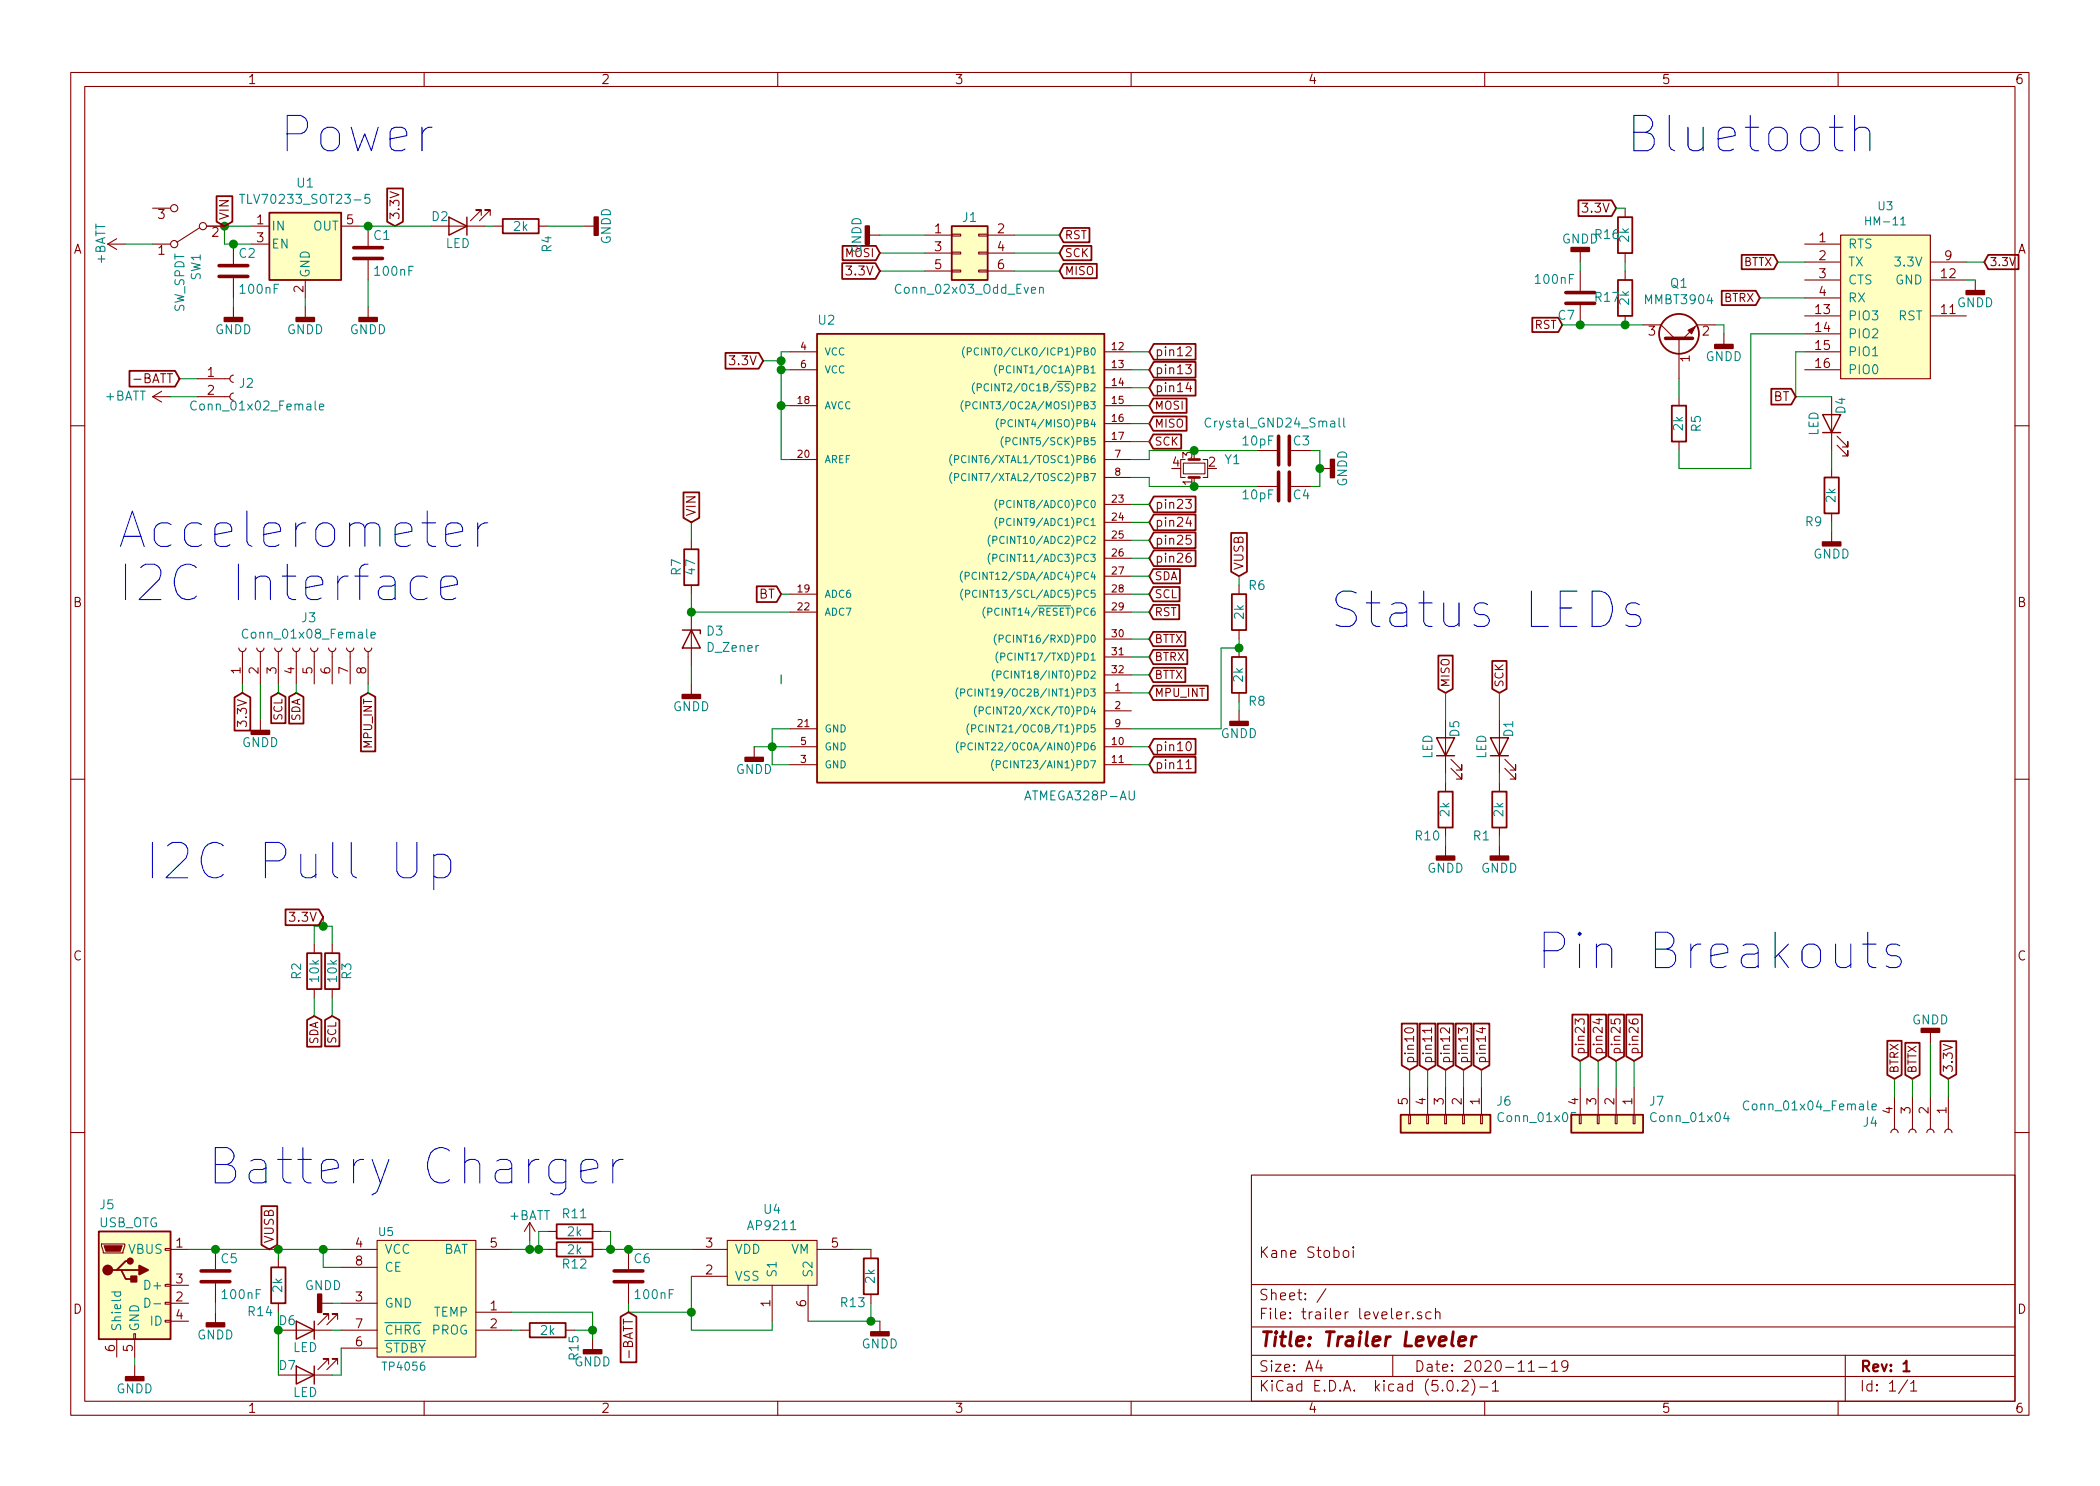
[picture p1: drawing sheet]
<svg xmlns="http://www.w3.org/2000/svg" width="297mm" height="210mm" viewBox="0 0 297 210" stroke-linecap="round" stroke-linejoin="round" font-family="sans-serif">
<g fill="none" stroke="#840000" stroke-width=".15">
<path d="M10 10.3h277v189.9h-277zM12 12.2h273v186.1h-273zM60 10.3v1.9M110 10.3v1.9M160 10.3v1.9M210 10.3v1.9M260 10.3v1.9M15.2 34.5h2.6M15.2 34.5l1.3 .8M16.5 33.8l-1.3 .7M21.6 34.5h2.5M21.6 29.5h2.5"/>
<path d="M28.2 32.3l-3.2 2M29.2 32h2.5M33 34.5v2.8M33 39.4v2.8M35.6 34.5h2.5M35.6 32h2.5M43.2 39.6v2.6M48.3 32h2.5M52.1 32v2.8M52.1 36.8v2.8M61 32h7.6M68.1 30.5v-.8h-.8h.8l-1.6 1.5"/>
<path d="M69.3 30.5v-.8h-.7h.7l-1.5 1.5M69.8 32h1.3M76.2 32h1.3M82.5 32h1.6M122.9 33.3h1.6M130.8 33.3h3.8M130.8 35.8h3.8M130.8 38.3h3.8M134.6 38.2h1.3v.3h-1.3zM134.6 35.7h1.3v.2h-1.3zM134.6 33.1h1.3v.3h-1.3zM138.4 38.2h1.3v.3h-1.3z"/>
<path d="M138.4 35.7h1.3v.2h-1.3zM138.4 33.1h1.3v.3h-1.3zM139.7 33.3h3.8M139.7 35.8h3.8M139.7 38.3h3.8M223.5 35.6v1.5M223.5 38.3v2.8M229.9 29.5v1.2M229.9 35.8v1.3M229.9 38.3v1.3M255.3 34.5h5M255.3 39.6h5"/>
<path d="M255.3 37.1h5M260.3 33.3h12.7v20.3h-12.7zM273 39.6h5.1M273 37.1h5.1M279.4 39.6v1.5M21.6 56.1l1.3 .8M21.6 56.1h2.5M22.9 55.4l-1.3 .7M27.9 56.1h4.6M27.9 53.6h4.6M33 55.6a.51 .51 0 0 0-.5 .5 .51 .51 0 0 0 .5 .5M33 53.1a.51 .51 0 0 0-.5 .5 .51 .51 0 0 0 .5 .5"/>
<path d="M33 43.4v1.6M43.2 43.4v1.6M52.1 43.4v1.6M111.8 49.8h3.8M111.8 52.3h3.8M111.8 57.4h3.8M156.2 49.8h3.8M156.2 52.3h3.8M156.2 54.9h3.8M156.2 57.4h3.8M156.2 59.9h3.8M167.7 51.6h.8l-.4 .5 .3 .1 .1 .4-.3 .3h-.3l-.2-.1"/>
<path d="M167.8 49.2l.1-.1h.3l.2 .1 .1 .2-.1 .2-.7 .7h.8M168.1 54.1l-.3 .9h.8M168.4 54.6v.8M223.5 43.2v2.8M229.9 44.7v1.3M232.4 46h2.5l2 1.9M237.5 47.9v5.7M237.5 56.1v1.3M242.6 46h-2.6l-1.9 1.9M243.8 47.2v1.6M255.3 49.8h5M255.3 52.3h5"/>
<path d="M255.3 44.7h5M255.3 47.2h5M255.3 42.2h5M259.1 56.1v7.6M273 44.7h5.1M10 60.2h2M97.8 76.4v1.3M111.8 65h3.8M156.2 65h3.8M156.2 67.6h3.8M156.2 71.4h3.8M156.2 73.9h3.8"/>
<path d="M156.2 76.4h3.8M156.2 79h3.8M156.2 62.5h3.8M167.4 65.5h3v1.6h-3zM167.6 65h-.6v2.6h.6M167.7 70.7h.8l-.4 .4 .3 .2 .1 .4-.3 .2h-.3l-.2-.1M168.1 73.1l-.3 .9h.8M168.4 78.3a.52 .52 0 0 0-.6 .5v.5l.1 .2h.3l.3-.2v-.3l-.3-.2h-.2l-.2 .2M168.4 73.6v.9M168.4 75.7h-.6v.6l.1-.1h.3l.3 .3v.3l-.3 .2h-.3l-.1-.1M170.2 65h.6v2.6h-.6M177.8 68.8h2.8"/>
<path d="M177.8 63.7h2.8M182.6 63.7h2.8M186.7 66.3h1.5M237.5 62.5v1.2M259.1 66.3v1.3M259.1 72.6v1.3M259.1 75.2v1.5M259.8 63l1.6 1.5v-.8v.8h-.8M259.8 61.7l1.6 1.5v-.7v.7h-.8M285 60.2h2M33.8 91.7a.51 .51 0 0 0 .5 .5 .51 .51 0 0 0 .5-.5M34.3 92.2v4.6"/>
<path d="M36.3 91.7a.51 .51 0 0 0 .5 .5 .51 .51 0 0 0 .5-.5M36.8 92.2v4.6M38.9 91.7a.51 .51 0 0 0 .5 .5 .51 .51 0 0 0 .5-.5M39.4 92.2v4.6M41.4 91.7a.51 .51 0 0 0 .5 .5 .51 .51 0 0 0 .5-.5M41.9 92.2v4.6M43.9 91.7a.51 .51 0 0 0 .5 .5 .51 .51 0 0 0 .6-.5M44.4 92.2v4.6M46.5 91.7a.51 .51 0 0 0 .5 .5 .51 .51 0 0 0 .5-.5M47 92.2v4.6M49 91.7a.51 .51 0 0 0 .5 .5 .51 .51 0 0 0 .5-.5M49.5 92.2v4.6"/>
<path d="M51.6 91.7a.51 .51 0 0 0 .5 .5 .51 .51 0 0 0 .5-.5M52.1 92.2v4.6M97.8 82.8v1.3M97.8 86.6v7.6M97.8 96.8v1.5M111.8 86.6h3.8M111.8 84.1h3.8M156.2 98h3.8M156.2 90.4h3.8M156.2 93h3.8M156.2 86.6h3.8M156.2 95.5h3.8"/>
<path d="M156.2 81.5h3.8M156.2 84.1h3.8M175.3 82.8v1.3M175.3 89.1v1.3M175.3 91.7v1.3M175.3 98v1.3M10 110.3h2M36.8 101.8v1.6M106.7 105.7v1.5M111.8 108.2h3.8M111.8 105.7h3.8M111.8 103.1h3.8"/>
<path d="M156.2 100.6h3.8M156.2 108.2h3.8M156.2 105.7h3.8M156.2 103.1h3.8M167.8 107.8l.3-.3v1.3M167.8 108.8h.7M167.9 105.1v-.1a.28 .28 0 0 1 .3 0 .28 .28 0 0 1 .2 .2 .64 .64 0 0 1-.3 1l-.3-.2v-.3zM175.3 100.6v1.5M204.5 101.8v7.7M204.5 110.7v1.3M204.5 117.1v1.3M204.5 119.6v1.6"/>
<path d="M205.2 108.7l1.6 1.5v-.7v.7h-.8M205.2 107.4l1.6 1.6v-.8v.8h-.8M212.1 101.8v7.7M212.1 110.7v1.3M212.1 117.1v1.3M212.1 119.6v1.6M212.9 108.7l1.5 1.5v-.7v.7h-.8M212.9 107.4l1.5 1.6v-.8v.8h-.8M285 110.3h2M44.4 133.6v1.3M44.4 139.9v1.3M47 133.6v1.3"/>
<path d="M47 139.9v1.3M198.8 145.5l.4-.1 .5 .1 .2 .1v.2a.72 .72 0 0 1-1.2-.1zM199.3 157.7h.2v1.3h-.2zM199.4 153.9v3.8M201.8 157.7h.3v1.3h-.3zM201.9 153.9v3.8M202.5 145.8h-1.3l.4 .3M202.5 145.4v.7M204.3 157.7h.3v1.3h-.3zM204.5 153.9v3.8M205 145.4v.8l-.7-.7-.2-.1-.2 .1-.1 .2v.3l.1 .1M206.3 146.2v-.8l.5 .4 .1-.3h.5l.2 .2v.3l-.2 .2"/>
<path d="M206.9 157.7h.2v1.3h-.2zM207 153.9v3.8M209.3 145.5h.8M209.4 157.7h.3v1.3h-.3zM209.5 153.9v3.8M209.7 145.4v.7l-.9-.3M222.8 144.9v-.7l.5 .4 .1-.4h.6l.1 .2v.3l-.1 .2M223.4 157.7h.2v1.3h-.2zM223.5 153.9v3.8M225.8 144.3h.8M225.9 157.7h.3v1.3h-.3zM226.1 153.9v3.8"/>
<path d="M226.2 144.1v.8l-.9-.3M227.9 144.2v.6l.6 .1-.1-.2v-.4l.2-.1h.4l.2 .2v.3l-.2 .2M228.5 157.7h.2v1.3h-.2zM228.6 153.9v3.8M230.4 144.3a.52 .52 0 0 0 .6 .6l.6-.1 .1-.2-.1-.3-.1-.1-.5 .1-.1 .3 .3 .3M231 157.7h.3v1.3h-.3zM231.1 153.9v3.8M268 155.2v4.6M270.5 155.2v4.6M273 146v1.6M273 155.2v4.6M275.6 155.2v4.6"/>
<path d="M10 160.2h2M14.4 176h3.3v.3l-.3 1h-2.8zM23.4 176.7h.7v.2h-.7zM24.1 176.8h2.6M30.5 176.8v2.8M39.4 178v1.3M48.3 176.8h5M48.3 179.3h5M53.3 175.5h14v16.5h-14zM67.3 176.8h5.1M74.9 173l-.7 1.2M74.9 173v2.5"/>
<path d="M74.9 173l.8 1.2M77.5 176.8h1.2M77.5 174.2h1.2M83.8 176.8h1.3M83.8 174.2h1.3M88.9 176.8v2.8M97.8 176.8h5.1M102.9 175.5h12.7v6.4h-12.7zM115.6 176.8h5M123.2 176.8v1.2M177 166.3h108v32h-108zM190.1 177a.42 .42 0 0 1 .7 .2v.4a.41 .41 0 0 1-.4 .3 .41 .41 0 0 1-.4-.3v-.4z"/>
<path d="M191.4 176.4l-.1 .1 .1 .1 .1-.1-.1-.1v.2M191.4 176.9v1M267.5 160.3a.51 .51 0 0 1 .5-.5 .51 .51 0 0 1 .5 .5M270 160.3a.51 .51 0 0 1 .5-.5 .51 .51 0 0 1 .5 .5M272.5 160.3a.51 .51 0 0 1 .5-.5 .51 .51 0 0 1 .6 .5M275.1 160.3a.51 .51 0 0 1 .5-.5 .51 .51 0 0 1 .5 .5M285 160.2h2M16.5 189.5v2.5M18.9 188.7h.3v.8h-.3zM19 189.5v2.5M19 193.3v1.5M23.4 186.8h.7v.3h-.7z"/>
<path d="M23.4 184.3h.7v.2h-.7zM23.4 181.7h.7v.3h-.7zM24.1 184.4h2.6M24.1 181.9h2.6M24.1 186.9h2.6M30.5 181.6v2.8M30.5 185.7v1.5M39.4 188.2h7.6M39.4 194.6h7.6M39.4 184.4v1.3M45.5 184.4h1.5M46.5 193v-.7h-.8h.8l-1.5 1.5"/>
<path d="M46.5 186.7v-.8h-.8h.8l-1.5 1.5M47.8 193v-.7h-.8h.8l-1.6 1.5M47.8 186.7v-.8h-.8h.8l-1.6 1.5M48.3 184.4h5M48.3 188.2h5M48.3 190.7h5M60 198.3v1.9M67.3 185.7h5.1M67.3 188.2h5.1M73.7 188.2h1.2M80 188.2h1.3M83.8 189.5v1.5"/>
<path d="M88.9 181.6v2.8M97.8 180.6h5.1M109.2 181.9v5M110 198.3v1.9M114.3 181.9v5M123.2 183.1v1.3M124.5 186.9v1.6M160 198.3v1.9M177 194.8h108M177 191.8h108M177 187.8h108M177 181.8h108"/>
<path d="M186.5 192.5l-.4 1h1M186.8 193v1M187.6 182.3l-1.3 2M197 191.8v3M198.9 185.6v1M199.3 185.6l-.2 .1-.2 .2M199.8 186.5h.1l-.1 .1v-.1v.1M201 185.7l-.3-.1-.2 .3a.48 .48 0 0 0 .5 .3l.1 .1-.1 .2-.1 .1-.4-.1M202.4 185.7a.48 .48 0 0 0-.7 .2v.4a.48 .48 0 0 0 .7 .2M203 185.7a.38 .38 0 0 1 .7 .1v.8M203 185.1v1.5M204.8 195.5a.35 .35 0 0 1 .4-.2 .35 .35 0 0 1 .3 .3 .78 .78 0 0 1-.4 1.2 .87 .87 0 0 1-.3-1.3z"/>
<path d="M206.2 196.7v.1l-.1-.1h.1v.1M206.8 195.5l.2-.2h.4a.41 .41 0 0 1 .2 .7l-.8 .8h.9M208.2 195.1a1.71 1.71 0 0 1 0 2.3M209.3 196.3h1.2M210 198.3v1.9M211.1 195.8l.3-.3 .1-.2v1.5M211.1 196.8h.9M216.2 194h.8M217.7 193.5h1.1M219.5 193l.4-.5v1.5M219.5 194h.8M221.8 193.2l-.3 .3h-.3l-.2-.2-.1-.5 .3-.3a.47 .47 0 0 1 .6 .3 1.01 1.01 0 0 1-.5 1.2h-.2"/>
<path d="M260 198.3v1.9M261 191.8v6.5M269.8 195.2l-1.2 2M270.3 195.8l.3-.3 .1-.2v1.5M270.3 196.8h.8"/>
<circle cx="24.6" cy="29.5" r=".51"/>
<circle cx="24.6" cy="34.5" r=".51"/>
<circle cx="28.7" cy="32" r=".51"/>
</g>
<path d="M269.2 193l.5-.5v1.5M269.2 194h.9" fill="none" stroke="#840000" stroke-width=".3"/>
<path d="M206.3 189.8l1-.2v-.4l-.6-.1-.2 .1-.1 .2-.1 .8 .1 .1 .2 .1 .5-.1M208.3 189.1l-.2 1.3M208.8 189.1a.54 .54 0 0 0-.6 .4" fill="none" stroke="#840000" stroke-width=".41"/>
<g fill="#ffffc2" stroke="#ffffc2" stroke-width=".14">
<path d="M134.6 32h5.1v7.6h-5.1z"/>
<path d="M115.6 47.2h40.6v63.5h-40.6z"/>
<path d="M14 174.2h10.1v15.3h-10.1z"/>
<path d="M53.3 175.5h14v16.5h-14z"/>
<path d="M260.3 33.3h12.7v20.3h-12.7z"/>
<path d="M38.1 30.1h10.2v9.5h-10.2z"/>
<path d="M102.9 175.5h12.7v6.4h-12.7z"/>
<path d="M198.1 157.7h12.7v2.6h-12.7z"/>
<path d="M222.2 157.7h10.2v2.6h-10.2z"/>
</g>
<g fill="none" stroke="#840000" stroke-width=".25">
<path d="M30.6 27.8h2.3v3.6l-1.2 .6-1.1-.6zM38.1 30.1h10.2v9.5h-10.2zM54.8 26.7h2.2v4.7l-1.1 .6-1.1-.6zM71.1 31h5.1v2h-5.1zM119.1 37.2h4.7l.7 1.1-.7 1.2h-4.7zM119.2 34.8h4.7l.6 1-.6 1h-4.7zM134.6 32h5.1v7.6h-5.1zM150.4 32.3h3.7v2h-3.7l-.5-1zM150.4 34.8h4v2h-4l-.5-1zM150.4 37.3h4.7v2.1h-4.7l-.5-1.1zM223.3 28.3h4.7l.6 1.2-.6 1.1h-4.7zM228.9 39.6h2v5.1h-2z"/>
<path d="M228.9 30.7h2v5.1h-2zM246.4 36.1h4.5l.6 1-.6 1h-4.5zM281.2 36.1h4.3v2h-4.3l-.5-1zM18.3 52.5h6.5l.6 1.1-.6 1.1h-6.5zM102.6 49.9h4.7l.6 1.1-.6 1.2h-4.7zM115.6 47.2h40.6v63.5h-40.6zM163.1 56.4h4.7v2h-4.7l-.5-1zM163.1 58.9h4.7v2.1h-4.7l-.5-1.1zM163.2 48.7h5.9v2.2h-5.9l-.6-1.1zM163.2 51.2h5.9v2.2h-5.9l-.6-1.1zM163.2 53.7h5.9v2.3h-5.9l-.6-1.1zM216.7 45h3.7l.6 1-.6 1h-3.7z"/>
<path d="M236.5 57.4h2v5.1h-2zM243.5 41.1h4.9l.5 1.1-.5 1h-4.9zM250.5 55h2.9l.6 1.1-.6 1.1h-2.9zM96.7 69.7h2.2v3.6l-1.1 .6-1.1-.6zM96.8 77.7h2v5.1h-2zM163.1 61.5h4v2h-4l-.5-1zM163.2 77.9h5.9v2.2h-5.9l-.6-1.1zM163.2 75.3h5.9v2.3h-5.9l-.6-1.2zM163.2 72.8h5.9v2.2h-5.9l-.6-1.1zM163.2 70.3h5.9v2.2h-5.9l-.6-1.1zM174.1 75.4h2.3v5.5l-1.1 .6-1.2-.6zM258.1 67.6h2v5h-2z"/>
<path d="M33.2 98.7l1.1-.7 1.1 .7v4.7h-2.2zM38.4 98.6l1-.6 1 .6v3.7h-2zM40.9 98.6l1-.6 1 .6v3.8h-2zM51.1 98.6l1-.6 1 .6v7.7h-2zM107 83h2.9l.6 1.1-.6 1.1h-2.9zM163.1 80.5h3.8v2h-3.8l-.5-1zM163.1 83.1h3.8v2h-3.8l-.5-1zM163.1 85.6h3.7v2h-3.7l-.5-1zM163.1 89.4h4.6v2h-4.6l-.5-1zM163.1 94.5h4.6v2h-4.6l-.5-1zM163.1 91.9h4.8v2.1h-4.8l-.5-1zM163.1 97h7.7v2.1h-7.7l-.5-1.1z"/>
<path d="M174.2 84.1h2.1v5h-2.1zM174.2 93h2.1v5h-2.1zM203.5 92.8h2v4.7l-1 .5-1-.5zM211.1 93.5h2v4l-1 .5-1-.5zM163.2 104.5h5.9v2.3h-5.9l-.6-1.1zM163.2 107.1h5.9v2.2h-5.9l-.6-1.1zM203.5 112h2v5.1h-2zM211.1 112h2v5.1h-2zM40.4 128.7h4.7l.6 1.1-.6 1.1h-4.7zM43.4 134.9h2.1v5h-2.1zM46 134.9h2v5h-2zM43.4 144.3l1-.5 1.1 .5v3.8h-2.1z"/>
<path d="M46 144.3l1-.5 1 .5v3.8h-2zM198.1 157.7h12.7v2.6h-12.7zM198.3 144.8h2.2v5.9l-1.1 .7-1.1-.7zM200.8 144.8h2.2v5.9l-1.1 .7-1.1-.7zM203.4 144.8h2.2v5.9l-1.1 .7-1.1-.7zM205.9 144.8h2.2v5.9l-1.1 .7-1.1-.7zM208.4 144.8h2.3v5.9l-1.2 .7-1.1-.7zM222.2 157.7h10.2v2.6h-10.2zM222.4 143.6h2.2v5.9l-1.1 .6-1.1-.6zM224.9 143.6h2.3v5.9l-1.1 .6-1.2-.6zM227.5 143.6h2.2v5.9l-1.1 .6-1.1-.6zM230 143.6h2.3v5.9l-1.2 .6-1.1-.6z"/>
<path d="M267 147.3h2v4.8l-1 .5-1-.5zM269.5 147.5h2v4.6l-1 .5-1-.5zM274.5 147.3h2.2v4.7l-1.1 .6-1.1-.6zM14 174.2h10.1v15.3h-10.1zM16.5 179.7h.6l.7 1.3h1.2M17.1 179.7h2.6M18.4 178.4h-.6l-1.3 1.3h-.6M37 170.7h2.2v5.4l-1.1 .7-1.1-.7zM38.4 179.3h2v5.1h-2zM78.7 175.8h5.1v2h-5.1zM78.7 173.2h5.1v2.1h-5.1zM122.2 178h2v5.1h-2z"/>
<path d="M74.9 187.2h5.1v2h-5.1zM87.8 186.3l1.1-.6 1.1 .6v6.5h-2.2z"/>
<circle cx="237.5" cy="47.2" r="2.82"/>
</g>
<g fill="none" stroke="#008484" stroke-width=".15">
<path d="M33.9 27.5h.7M34.2 27.5v1.3M52.3 27.5h-.6l-.1 .6 .2-.1h.3l.2 .1v.5l-.2 .2h-.3l-.2-.2M268.9 31.8h.6M27.8 56.9a.52 .52 0 0 0-.7 0 .52 .52 0 0 0-.1 .6 .47 .47 0 0 0 .2 .5 .47 .47 0 0 0 .6-.1M45.2 57.6l.6-.1-.1-.3h-.3l-.2 .1v.7h.5M136.2 56.7a1.13 1.13 0 0 0 0 1.5M136.4 49.1a1.2 1.2 0 0 0 0 1.5M136.6 57.4l.5-.1 .1-.1v-.3l-.6-.1v1.1M136.8 49.8l.5-.1v-.4l-.5-.1v1M137.8 54.1a1.13 1.13 0 0 0 0 1.6M138.2 54.8h.5l.1-.2v-.2l-.6-.1v1"/>
<path d="M138.2 56.9a.47 .47 0 0 0-.6 .4 .47 .47 0 0 0 .6 .5M138.4 49.3a.4 .4 0 0 0-.5 0 .4 .4 0 0 0-.1 .5 .37 .37 0 0 0 .2 .4 .37 .37 0 0 0 .4-.1M139.8 54.4a.49 .49 0 0 0-.6 .3 .49 .49 0 0 0 .4 .6l.2-.1M141 51.6a1.2 1.2 0 0 0 0 1.6M141.2 59.2a1.13 1.13 0 0 0 0 1.6M141.4 52.3l.5-.1v-.4h-.5v1M141.6 59.9h.5l.1-.2-.1-.2-.5-.1v1M147 40.8l.1-.1a.31 .31 0 0 1 .5 .1v.7M147 40.7v.8M171.2 59.3a.52 .52 0 0 0-.6 0 .52 .52 0 0 0-.1 .6 .47 .47 0 0 0 .2 .5 .47 .47 0 0 0 .5-.1M189.4 59.2v1l.2 .2M190.1 59.2v1l.1 .2"/>
<path d="M134.6 64.3a1.13 1.13 0 0 0 0 1.6M134.6 66.8a1.13 1.13 0 0 0 0 1.6M135 65l.5-.1 .1-.1v-.3h-.6v1M135 67.5h.5l.1-.2v-.2l-.6-.1v1M136.6 64.5a.47 .47 0 0 0-.6 .4 .47 .47 0 0 0 .6 .5M136.6 67.1a.47 .47 0 0 0-.6 .4 .47 .47 0 0 0 .6 .5v-.1M140.1 75.7a1.2 1.2 0 0 0 0 1.6M140.1 78.3a1.2 1.2 0 0 0 0 1.5M140.4 76.4h.5l.1-.2v-.2l-.6-.1v1M140.4 79l.5-.1 .1-.1v-.3l-.6-.1v1M141 70.7a1.2 1.2 0 0 0 0 1.5M141 73.2a1.2 1.2 0 0 0 0 1.5"/>
<path d="M141.4 71.3h.5v-.4l-.5-.1v1M141.4 73.9l.5-.1v-.4l-.5-.1v1.1M141.9 61.8a1.13 1.13 0 0 0 0 1.5M142.3 62.5l.5-.1 .1-.2-.1-.2-.5-.1v1M35.1 89.1a.52 .52 0 0 0-.7 .1 .52 .52 0 0 0-.1 .6 .47 .47 0 0 0 .2 .4 .47 .47 0 0 0 .6 0M52.5 89.9l.6-.1-.1-.3h-.3l-.2 .1v.6h.5M135.5 97.3a1.2 1.2 0 0 0 0 1.6M135.9 98h.5l.1-.2-.1-.2-.5-.1v1M136.1 80.8a1.13 1.13 0 0 0 0 1.6M136.2 83.4a1.13 1.13 0 0 0 0 1.5M136.5 81.5h.5l.1-.2v-.3h-.6v1M136.6 84h.5l.1-.2-.1-.2-.5-.1v1"/>
<path d="M137.5 97.6a.47 .47 0 0 0-.7 .4 .47 .47 0 0 0 .6 .4h.1M138.1 99.9a1.2 1.2 0 0 0 0 1.5M138.1 81a.47 .47 0 0 0-.6 .5 .47 .47 0 0 0 .6 .4M138.2 83.6a.47 .47 0 0 0-.7 .4 .47 .47 0 0 0 .6 .5l.1-.1M139.3 85.9a1.13 1.13 0 0 0 0 1.5M139.7 86.6l.5-.1 .1-.1v-.3l-.6-.1v1.1M140.6 94.8a1.2 1.2 0 0 0 0 1.5M140.9 89.7a1.2 1.2 0 0 0 0 1.6M141 95.5l.5-.1 .1-.1v-.3l-.6-.1v1.1M141.2 92.2a1.2 1.2 0 0 0 0 1.6M141.3 90.4l.5-.1 .1-.1v-.3h-.6v1M141.6 92.9h.4l.1-.2v-.2l-.5-.1v1"/>
<path d="M135.6 104.9a1.2 1.2 0 0 0 0 1.6M135.9 105.6h.5l.1-.2v-.2l-.6-.1v1M137.1 102.4a1.2 1.2 0 0 0 0 1.6M137.4 103.1l.5-.1 .1-.1v-.3h-.6v1M137.5 105.2a.47 .47 0 0 0-.6 .4 .47 .47 0 0 0 .6 .5v-.1M138.5 100.6l.5-.1 .1-.2-.1-.2-.5-.1v1M139 102.6a.47 .47 0 0 0-.6 .4 .47 .47 0 0 0 .6 .5M140.1 100.1a.47 .47 0 0 0-.6 .4 .47 .47 0 0 0 .6 .5v-.1M140.5 107.5a1.2 1.2 0 0 0 0 1.5M140.9 108.2l.5-.1 .1-.1v-.3l-.6-.1v1.1M222.9 157.4h-.6l-.1 .6 .2-.1 .4 .1 .1 .2v.4l-.2 .1h-.3l-.2-.1M244.1 157.4l-.3 .9h.8"/>
<path d="M244.4 157.9v.8M247.4 155.9a.52 .52 0 0 0-.7 0 .52 .52 0 0 0-.1 .6 .47 .47 0 0 0 .2 .5 .47 .47 0 0 0 .6-.1M264.8 156.6l.6-.1-.1-.2-.3-.1-.2 .2v.6h.5M15.8 182.8h1.3M16.3 182.8l-.1 .4 .3 .2 .5-.1v-.5M20.5 183.7a.65 .65 0 0 1 .7 .5 .65 .65 0 0 1-.4 .8h-.3zM21.8 184.5h.9"/>
</g>
<g fill="#840000" stroke="#840000" stroke-width=".25">
<path d="M105.4 107.2h2.5v.5h-2.5z"/>
<path d="M18.5 180.6h.8v.8h-.8z"/>
<path d="M19.7 179.1l1.3 .6-1.3 .6z"/>
<path d="M17.8 194.8h2.5v.5h-2.5z"/>
<path d="M29.2 187.2h2.5v.5h-2.5z"/>
<path d="M45 183.1h.5v2.6h-.5z"/>
<path d="M82.5 191h2.6v.5h-2.6z"/>
<path d="M123.2 188.5h2.5v.5h-2.5z"/>
<path d="M188.2 65h.5v2.6h-.5z"/>
<path d="M278.1 41.1h2.6v.6h-2.6z"/>
<path d="M174 102.1h2.5v.5h-2.5z"/>
<path d="M41.9 45h2.5v.5h-2.5z"/>
<path d="M50.8 45h2.5v.5h-2.5z"/>
<path d="M31.7 45h2.6v.5h-2.6z"/>
<path d="M257.8 76.7h2.5v.5h-2.5z"/>
<path d="M203.2 121.2h2.5v.5h-2.5z"/>
<path d="M242.6 48.8h2.5v.5h-2.5z"/>
<path d="M96.5 98.3h2.6v.5h-2.6z"/>
<path d="M84.1 30.7h.5v2.6h-.5z"/>
<path d="M122.4 32h.5v2.5h-.5z"/>
<path d="M210.8 121.2h2.6v.5h-2.6z"/>
<path d="M35.6 103.4h2.5v.5h-2.5z"/>
<path d="M271.8 145.5h2.5v.5h-2.5z"/>
<path d="M222.2 35h2.6v.6h-2.6z"/>
<circle cx="15.2" cy="179.7" r=".63"/>
<circle cx="18.4" cy="178.4" r=".38"/>
</g>
<g fill="#840000" stroke="#840000" stroke-width=".15">
<path d="M14.7 176.3h2.6l-.3 .7h-2z"/>
<path d="M238.8 46.7l1-.5-.5 1z"/>
</g>
<g fill="none" stroke="#840000" stroke-width=".51">
<path d="M31 39.1h4.1M31 37.6h4.1M50 36.6h4.1M50 35h4.1M221.5 41.4h4.1M221.5 42.9h4.1M235.6 47.9h3.8M180.8 61.7v4.1M180.8 66.8v4.1M182.4 61.7v4.1M182.4 66.8v4.1M28.4 179.8h4.1"/>
<path d="M86.9 179.8h4M28.4 181.4h4.1M86.9 181.4h4"/>
</g>
<g fill="none" stroke="#0000c2" stroke-width=".15">
<path d="M262.3 18.5a1.36 1.36 0 0 1 1.9-.3l.3 .5v2.6M262.3 16.3v5M63 75.6l2.4-.4v-.5l-.2-.5-.5-.2h-.9l-.5 .2-.3 .5v1.9l.3 .5 .5 .2h.9l.5-.2M67.6 74v3.3M69 74a1.27 1.27 0 0 0-1.4 .9M60.4 81.7l-.5-.2h-.9l-.5 .2-.5 .7v1.5l.5 .7 .5 .2h.9l.5-.2M62.3 83.2l2.4-.5v-.5l-.2-.5-.5-.2h-1l-.4 .2-.3 .5v1.9l.3 .5 .4 .2h1l.5-.2M231.9 85.5l-.5-.2h-.7l-.5 .2-.2 .5 .2 .7 .5 .3h.7l.5 .2 .2 .5-.2 .7-.5 .2h-1l-.4-.2M56.1 119.2v4.1l.5 .7 .5 .2h.9l.8-.5 .2-.4v-4.1M61.4 121.1l.4-.2h1l.5 .2 .5 .7v1.5l-.5 .7-.5 .2h-1l-.4-.2M61.4 120.9v5M263.4 133.6h2"/>
<path d="M264.2 131.9v4.3l.2 .5 .5 .2h.5M268.7 133.8l-.5-.2h-.7l-.5 .2-.2 .5 .2 .7 .5 .2h.7l.5 .3 .2 .5-.2 .7-.5 .2h-.9l-.5-.2M82.2 165.7l2.4-.5v-.4l-.3-.5-.5-.2h-.9l-.5 .2-.2 .5v1.9l.2 .5 .5 .2h.9l.5-.2M86.7 164.1v3.3M88.1 164.1a1.28 1.28 0 0 0-1.4 .9"/>
</g>
<g fill="none" stroke="#008400" stroke-width=".15">
<path d="M17.8 34.5h3.8M29.2 32h6.4M31.7 32v2.5h3.9M50.8 32h10.2M52.1 39.6v3.8M68.6 32h1.2M77.5 32h5M124.5 33.3h6.3M124.5 35.8h6.3M124.5 38.3h6.3M143.5 33.3h6.4M143.5 35.8h6.4"/>
<path d="M143.5 38.3h6.4M223.5 37.1v1.2M228.6 29.5h1.3M229.9 37.1v1.2M251.5 37.1h3.8M278.1 39.6h1.3M278.1 37.1h2.6M24.1 56.1h3.8M25.4 53.6h2.5M33 42.2v1.2M43.2 42.2v1.2M107.9 51h2.6"/>
<path d="M110.5 52.3h1.3M110.5 57.4h1.3M111.8 49.8h-1.3v15.2h1.3M160 52.3h2.6M160 57.4h2.6M160 59.9h2.6M160 49.8h2.6M160 54.9h2.6M221 46h11.4M237.5 53.6v2.5M242.6 46h1.2v1.2M248.9 42.2h6.4"/>
<path d="M255.3 49.8h-1.3v6.3h5.1M255.3 47.2h-7.7v19.1h-10.1v-2.6M97.8 73.9v2.5M160 62.5h2.6M160 67.6h2.6v1.2h15.2M160 71.4h2.6M160 73.9h2.6M160 76.4h2.6M160 79h2.6M177.8 63.7h-15.2v1.3h-2.6M185.4 63.7h1.3v5.1h-1.3M259.1 63.7v2.6"/>
<path d="M259.1 73.9v1.3M34.3 96.8v1.2M36.8 96.8v5M39.4 96.8v1.2M41.9 96.8v1.2M52.1 96.8v1.2M97.8 84.1v2.5h14M97.8 94.2v2.6M110.5 95.5v1.3M110.5 84.1h1.3M160 81.5h2.6M160 84.1h2.6"/>
<path d="M160 86.6h2.6M160 90.4h2.6M160 95.5h2.6M160 93h2.6M160 98h2.6M175.3 90.4v1.3h-2.6v11.4h-12.7M175.3 81.5v1.3M175.3 99.3v1.3M204.5 98v3.8M212.1 98v3.8M106.7 105.7h5.1M111.8 103.1h-2.6v5.1h2.6"/>
<path d="M160 105.7h2.6M160 108.2h2.6M204.5 109.5v1.2M204.5 118.4v1.2M212.1 109.5v1.2M212.1 118.4v1.2M44.4 133.6v-2.5h2.6v2.5M45.7 129.8v1.3M44.4 141.2v2.6M47 141.2v2.6M199.4 151.4v2.5M201.9 151.4v2.5"/>
<path d="M204.5 151.4v2.5M207 151.4v2.5M209.5 151.4v2.5M223.5 150.1v3.8M226.1 150.1v3.8M228.6 150.1v3.8M231.1 150.1v3.8M268 152.6v2.6M270.5 152.6v2.6M273 147.6v7.6M275.6 152.6v2.6M26.7 176.8h21.6"/>
<path d="M39.4 176.8v1.2M45.7 176.8v2.5h2.6M72.4 176.8h5.1M74.9 175.5v1.3M77.5 174.2h-1.3v2.6M85.1 176.8h12.7M85.1 174.2h1.3v2.6M120.6 176.8h2.6M19 192v1.3M30.5 184.4v1.3M39.4 185.7v8.9M47 184.4h1.3"/>
<path d="M47 188.2h1.3M48.3 190.7v3.9h-1.3M72.4 188.2h1.3M72.4 185.7h11.4v3.8M81.3 188.2h2.5M88.9 184.4v1.3h8.9M97.8 180.6v7.6h11.4v-1.3M114.3 186.9h10.2M123.2 184.4v2.5"/>
</g>
<g fill="#008400" stroke="#008400" stroke-width=".25">
<circle cx="109.2" cy="105.7" r=".51"/>
<circle cx="110.5" cy="51" r=".51"/>
<circle cx="30.5" cy="176.8" r=".51"/>
<circle cx="45.7" cy="176.8" r=".51"/>
<circle cx="83.8" cy="188.2" r=".51"/>
<circle cx="74.9" cy="176.8" r=".51"/>
<circle cx="45.7" cy="131.1" r=".51"/>
<circle cx="31.8" cy="32" r=".51"/>
<circle cx="33" cy="34.5" r=".51"/>
<circle cx="52.1" cy="32" r=".51"/>
<circle cx="39.4" cy="176.8" r=".51"/>
<circle cx="39.4" cy="188.2" r=".51"/>
<circle cx="88.9" cy="176.8" r=".51"/>
<circle cx="97.8" cy="185.7" r=".51"/>
<circle cx="123.2" cy="186.9" r=".51"/>
<circle cx="97.8" cy="86.6" r=".51"/>
<circle cx="168.9" cy="68.8" r=".51"/>
<circle cx="186.7" cy="66.3" r=".51"/>
<circle cx="168.9" cy="63.7" r=".51"/>
<circle cx="76.2" cy="176.8" r=".51"/>
<circle cx="86.4" cy="176.8" r=".51"/>
<circle cx="110.5" cy="52.3" r=".51"/>
<circle cx="110.5" cy="57.4" r=".51"/>
<circle cx="229.9" cy="46" r=".51"/>
<circle cx="223.5" cy="46" r=".51"/>
<circle cx="175.3" cy="91.7" r=".51"/>
</g>
<g fill="none" stroke="#840000" stroke-width=".2">
<path d="M63.5 30.7l2.5 1.3-2.5 1.3zM66 30.7v2.6M257.8 58.7h2.5l-1.2 2.5zM257.8 61.2h2.5M96.5 89.1h2.6v.6M97.8 89.1l1.3 2.6h-2.6zM203.2 104.4h2.5l-1.2 2.5zM203.2 106.9h2.5M210.8 104.4h2.6l-1.3 2.5zM210.8 106.9h2.6M41.9 193.3l2.5 1.3-2.5 1.2zM41.9 186.9l2.5 1.3-2.5 1.3z"/>
<path d="M44.4 186.9v2.6M44.4 193.3v2.5"/>
</g>
<path d="M168.1 67.6h1.6M168.1 65h1.6" fill="none" stroke="#840000" stroke-width=".38"/>
<g font-size="7" fill="#0000c2">
<text x="39.4" y="21.6">Power</text>
<text x="229.9" y="21.6">Bluetooth</text>
<text x="16.5" y="77.6">Accelerometer</text>
<text x="16.5" y="85.1">I2C Interface</text>
<text x="188" y="88.9">Status LEDs</text>
<text x="20.3" y="124.5">I2C Pull Up</text>
<text x="217.2" y="137.2">Pin Breakouts</text>
<text x="29.2" y="167.6">Battery Charger</text>
</g>
<text font-size="2.8" fill="#840000" x="178" y="190.5">Title: Trailer Leveler</text>
<g font-size="2.1" fill="#840000">
<text x="178" y="178">Kane Stoboi</text>
<text x="178" y="184">Sheet: /</text>
<text x="178" y="186.7">File: trailer leveler.sch</text>
<text x="178" y="196.9">KiCad E.D.A. kicad (5.0.2)-1</text>
<text x="178" y="194.1">Size: A4</text>
<text x="200" y="194.1">Date: 2020-11-19</text>
<text x="263" y="194.1">Rev: 1</text>
<text x="263" y="196.9">Id: 1/1</text>
</g>
<g font-size="1.8" fill="#840000">
<text x="35" y="11.9">1</text>
<text x="85" y="11.9">2</text>
<text x="135" y="11.9">3</text>
<text x="185" y="11.9">4</text>
<text x="235" y="11.9">5</text>
<text x="285" y="11.9">6</text>
<text x="10.4" y="35.9">A</text>
<text x="22.4" y="31">3</text>
<text x="30" y="33.5">2</text>
<text x="32.4" y="31.2" transform="rotate(-90 32.4 31.2)">VIN</text>
<text x="36.3" y="31.7">1</text>
<text x="36.3" y="34.3">3</text>
<text x="49" y="31.7">5</text>
<text x="56.5" y="31.2" transform="rotate(-90 56.5 31.2)">3.3V</text>
<text x="132.2" y="33">1</text>
<text x="132.2" y="35.6">3</text>
<text x="141.1" y="33">2</text>
<text x="141.1" y="35.6">4</text>
<text x="224.2" y="30.1">3.3V</text>
<text x="257.3" y="34.3">1</text>
<text x="285.4" y="35.9">A</text>
<text x="22.4" y="36.1">1</text>
<text x="42.9" y="41.4" transform="rotate(-90 42.9 41.4)">2</text>
<text x="120" y="39">3.3V</text>
<text x="132.2" y="38.1">5</text>
<text x="141.1" y="38.1">6</text>
<text x="257.3" y="36.8">2</text>
<text x="257.3" y="39.4">3</text>
<text x="257.3" y="41.9">4</text>
<text x="274.6" y="39.4">12</text>
<text x="275.1" y="36.8">9</text>
<text x="233.2" y="47.5">3</text>
<text x="240.8" y="47.5">2</text>
<text x="256.8" y="44.4">13</text>
<text x="256.8" y="47">14</text>
<text x="274.6" y="44.4">11</text>
<text x="29.4" y="53.3">1</text>
<text x="103.5" y="51.7">3.3V</text>
<text x="163.3" y="50.4">pin12</text>
<text x="163.3" y="53">pin13</text>
<text x="239" y="51.2" transform="rotate(-90 239 51.2)">1</text>
<text x="256.8" y="49.5">15</text>
<text x="256.8" y="52.1">16</text>
<text x="19.3" y="54.2">-BATT</text>
<text x="29.4" y="55.9">2</text>
<text x="163.3" y="55.5">pin14</text>
<text x="250.9" y="56.8">BT</text>
<text x="168.7" y="64.9" transform="rotate(-90 168.7 64.9)">3</text>
<text x="165.9" y="66">4</text>
<text x="168.7" y="68.7" transform="rotate(-90 168.7 68.7)">1</text>
<text x="171" y="66">2</text>
<text x="98.4" y="73.1" transform="rotate(-90 98.4 73.1)">VIN</text>
<text x="163.3" y="77.1">pin25</text>
<text x="163.3" y="74.5">pin24</text>
<text x="163.3" y="72">pin23</text>
<text x="163.3" y="79.6">pin26</text>
<text x="175.9" y="80.7" transform="rotate(-90 175.9 80.7)">VUSB</text>
<text x="10.4" y="85.9">B</text>
<text x="107.3" y="84.7">BT</text>
<text x="285.4" y="85.9">B</text>
<text x="34" y="95.3" transform="rotate(-90 34 95.3)">1</text>
<text x="36.6" y="95.3" transform="rotate(-90 36.6 95.3)">2</text>
<text x="39.1" y="95.3" transform="rotate(-90 39.1 95.3)">3</text>
<text x="41.7" y="95.3" transform="rotate(-90 41.7 95.3)">4</text>
<text x="44.2" y="95.3" transform="rotate(-90 44.2 95.3)">5</text>
<text x="46.7" y="95.3" transform="rotate(-90 46.7 95.3)">6</text>
<text x="49.3" y="95.3" transform="rotate(-90 49.3 95.3)">7</text>
<text x="51.8" y="95.3" transform="rotate(-90 51.8 95.3)">8</text>
<text x="34.9" y="102.5" transform="rotate(-90 34.9 102.5)">3.3V</text>
<text x="163.3" y="106.3">pin10</text>
<text x="163.3" y="108.8">pin11</text>
<text x="41.3" y="130.4">3.3V</text>
<text x="10.4" y="135.9">C</text>
<text x="285.4" y="135.9">C</text>
<text x="224.2" y="149.3" transform="rotate(-90 224.2 149.3)">pin23</text>
<text x="226.7" y="149.3" transform="rotate(-90 226.7 149.3)">pin24</text>
<text x="229.2" y="149.3" transform="rotate(-90 229.2 149.3)">pin25</text>
<text x="231.8" y="149.3" transform="rotate(-90 231.8 149.3)">pin26</text>
<text x="200" y="150.6" transform="rotate(-90 200 150.6)">pin10</text>
<text x="202.6" y="150.6" transform="rotate(-90 202.6 150.6)">pin11</text>
<text x="205.1" y="150.6" transform="rotate(-90 205.1 150.6)">pin12</text>
<text x="207.6" y="150.6" transform="rotate(-90 207.6 150.6)">pin13</text>
<text x="210.2" y="150.6" transform="rotate(-90 210.2 150.6)">pin14</text>
<text x="276.2" y="151.9" transform="rotate(-90 276.2 151.9)">3.3V</text>
<text x="199.1" y="156.3" transform="rotate(-90 199.1 156.3)">5</text>
<text x="201.7" y="156.3" transform="rotate(-90 201.7 156.3)">4</text>
<text x="204.2" y="156.3" transform="rotate(-90 204.2 156.3)">3</text>
<text x="206.8" y="156.3" transform="rotate(-90 206.8 156.3)">2</text>
<text x="209.3" y="156.3" transform="rotate(-90 209.3 156.3)">1</text>
<text x="223.3" y="156.3" transform="rotate(-90 223.3 156.3)">4</text>
<text x="225.8" y="156.3" transform="rotate(-90 225.8 156.3)">3</text>
<text x="228.3" y="156.3" transform="rotate(-90 228.3 156.3)">2</text>
<text x="230.9" y="156.3" transform="rotate(-90 230.9 156.3)">1</text>
<text x="267.7" y="157.6" transform="rotate(-90 267.7 157.6)">4</text>
<text x="270.3" y="157.6" transform="rotate(-90 270.3 157.6)">3</text>
<text x="272.8" y="157.6" transform="rotate(-90 272.8 157.6)">2</text>
<text x="275.3" y="157.6" transform="rotate(-90 275.3 157.6)">1</text>
<text x="24.9" y="176.5">1</text>
<text x="38.7" y="176" transform="rotate(-90 38.7 176)">VUSB</text>
<text x="50.3" y="176.5">4</text>
<text x="50.3" y="179.1">8</text>
<text x="69.4" y="176.5">5</text>
<text x="99.8" y="176.5">3</text>
<text x="117.6" y="176.5">5</text>
<text x="10.4" y="185.9">D</text>
<text x="24.9" y="184.1">2</text>
<text x="24.9" y="181.6">3</text>
<text x="50.3" y="184.1">3</text>
<text x="69.4" y="185.4">1</text>
<text x="99.8" y="180.3">2</text>
<text x="109" y="184.9" transform="rotate(-90 109 184.9)">1</text>
<text x="114" y="184.9" transform="rotate(-90 114 184.9)">6</text>
<text x="285.4" y="185.9">D</text>
<text x="16.3" y="191.2" transform="rotate(-90 16.3 191.2)">6</text>
<text x="18.8" y="191.2" transform="rotate(-90 18.8 191.2)">5</text>
<text x="24.9" y="186.7">4</text>
<text x="50.3" y="190.5">6</text>
<text x="50.3" y="188">7</text>
<text x="69.4" y="188">2</text>
<text x="89.5" y="191.8" transform="rotate(-90 89.5 191.8)">-BATT</text>
<text x="35" y="199.9">1</text>
<text x="85" y="199.9">2</text>
<text x="135" y="199.9">3</text>
<text x="185" y="199.9">4</text>
<text x="235" y="199.9">5</text>
<text x="285" y="199.9">6</text>
</g>
<g font-size="1.8" fill="#008484">
<text x="35" y="28.8">TLV70233_SOT23-5</text>
<text x="42.1" y="26.5">U1</text>
<text x="38.4" y="32.6">IN</text>
<text x="38.4" y="35.2">EN</text>
<text x="44.3" y="32.6">OUT</text>
<text x="52.9" y="34">C1</text>
<text x="61.1" y="31.3">D2</text>
<text x="63" y="35.1">LED</text>
<text x="72.7" y="32.7">2k</text>
<text x="78" y="35.7" transform="rotate(-90 78 35.7)">R4</text>
<text x="86.4" y="34.6" transform="rotate(-90 86.4 34.6)">GNDD</text>
<text x="121.8" y="35.9" transform="rotate(-90 121.8 35.9)">GNDD</text>
<text x="136.2" y="31.4">J1</text>
<text x="220.9" y="34.5">GNDD</text>
<text x="225.7" y="33.8">R16</text>
<text x="230.4" y="34.2" transform="rotate(-90 230.4 34.2)">2k</text>
<text x="261.4" y="35.2">RTS</text>
<text x="14.9" y="37.4" transform="rotate(-90 14.9 37.4)">+BATT</text>
<text x="28.4" y="39.7" transform="rotate(-90 28.4 39.7)">SW1</text>
<text x="33.9" y="36.5">C2</text>
<text x="34.1" y="41.6">100nF</text>
<text x="43.8" y="39.4" transform="rotate(-90 43.8 39.4)">GND</text>
<text x="53.2" y="39">100nF</text>
<text x="127.1" y="41.6">Conn_02x03_Odd_Even</text>
<text x="217.3" y="40.2">100nF</text>
<text x="236.3" y="40.7">Q1</text>
<text x="261.4" y="37.7">TX</text>
<text x="261.4" y="40.3">CTS</text>
<text x="268.1" y="40.3">GND</text>
<text x="268.4" y="37.7">3.3V</text>
<text x="26.1" y="44.3" transform="rotate(-90 26.1 44.3)">SW_SPDT</text>
<text x="30.4" y="47.3">GNDD</text>
<text x="40.6" y="47.3">GNDD</text>
<text x="49.5" y="47.3">GNDD</text>
<text x="115.8" y="45.9">U2</text>
<text x="220.4" y="45.3">C7</text>
<text x="225.7" y="42.7">R17</text>
<text x="230.4" y="43.1" transform="rotate(-90 230.4 43.1)">2k</text>
<text x="232.8" y="43">MMBT3904</text>
<text x="261.4" y="45.3">PIO3</text>
<text x="261.4" y="47.9">PIO2</text>
<text x="261.4" y="42.8">RX</text>
<text x="268.5" y="45.3">RST</text>
<text x="276.8" y="43.5">GNDD</text>
<text x="241.2" y="51.1">GNDD</text>
<text x="261.4" y="50.4">PIO1</text>
<text x="261.4" y="53">PIO0</text>
<text x="14.9" y="56.7">+BATT</text>
<text x="27.7" y="58.1">Conn_01x02_Female</text>
<text x="33.9" y="54.9">J2</text>
<text x="261" y="58.5" transform="rotate(-90 261 58.5)">D4</text>
<text x="171.1" y="60.5">Crystal_GND24_Small</text>
<text x="173.3" y="65.7">Y1</text>
<text x="175.9" y="63">10pF</text>
<text x="183" y="63">C3</text>
<text x="238" y="60.9" transform="rotate(-90 238 60.9)">2k</text>
<text x="240.6" y="61.1" transform="rotate(-90 240.6 61.1)">R5</text>
<text x="257.2" y="61.7" transform="rotate(-90 257.2 61.7)">LED</text>
<text x="175.9" y="70.7">10pF</text>
<text x="183" y="70.7">C4</text>
<text x="190.6" y="68.9" transform="rotate(-90 190.6 68.9)">GNDD</text>
<text x="259.6" y="71.1" transform="rotate(-90 259.6 71.1)">2k</text>
<text x="255.4" y="74.5">R9</text>
<text x="96.3" y="81.4" transform="rotate(-90 96.3 81.4)">R7</text>
<text x="98.3" y="81.2" transform="rotate(-90 98.3 81.2)">47</text>
<text x="176.7" y="83.5">R6</text>
<text x="256.5" y="79">GNDD</text>
<text x="42.7" y="88.1">J3</text>
<text x="100" y="89.9">D3</text>
<text x="175.9" y="87.6" transform="rotate(-90 175.9 87.6)">2k</text>
<text x="35" y="90.4">Conn_01x08_Female</text>
<text x="100.1" y="92.2">D_Zener</text>
<text x="95.2" y="100.6">GNDD</text>
<text x="175.8" y="96.5" transform="rotate(-90 175.8 96.5)">2k</text>
<text x="176.7" y="99.9">R8</text>
<text x="34.2" y="105.7">GNDD</text>
<text x="172.7" y="104.4">GNDD</text>
<text x="202.6" y="107.4" transform="rotate(-90 202.6 107.4)">LED</text>
<text x="206.4" y="104.2" transform="rotate(-90 206.4 104.2)">D5</text>
<text x="210.2" y="107.4" transform="rotate(-90 210.2 107.4)">LED</text>
<text x="214" y="104.2" transform="rotate(-90 214 104.2)">D1</text>
<text x="104.1" y="109.5">GNDD</text>
<text x="145.3" y="113.3">ATMEGA328P-AU</text>
<text x="200.3" y="118.9">R10</text>
<text x="205" y="115.5" transform="rotate(-90 205 115.5)">2k</text>
<text x="208.4" y="118.9">R1</text>
<text x="212.6" y="115.5" transform="rotate(-90 212.6 115.5)">2k</text>
<text x="201.9" y="123.5">GNDD</text>
<text x="209.5" y="123.5">GNDD</text>
<text x="42.6" y="138.5" transform="rotate(-90 42.6 138.5)">R2</text>
<text x="45.1" y="138.9" transform="rotate(-90 45.1 138.9)">10k</text>
<text x="47.7" y="138.9" transform="rotate(-90 47.7 138.9)">10k</text>
<text x="49.7" y="138.5" transform="rotate(-90 49.7 138.5)">R3</text>
<text x="270.5" y="145">GNDD</text>
<text x="211.8" y="156.5">J6</text>
<text x="212.2" y="158.8">Conn_01x05</text>
<text x="233.4" y="156.5">J7</text>
<text x="233.8" y="158.8">Conn_01x04</text>
<text x="247.3" y="157.1">Conn_01x04_Female</text>
<text x="263.6" y="159.4">J4</text>
<text x="13.9" y="173.7">USB_OTG</text>
<text x="14.2" y="171.1">J5</text>
<text x="72.1" y="172.6">+BATT</text>
<text x="79.7" y="172.4">R11</text>
<text x="108.1" y="171.7">U4</text>
<text x="18.2" y="177.4">VBUS</text>
<text x="31.3" y="178.7">C5</text>
<text x="54.4" y="177.4">VCC</text>
<text x="54.4" y="180">CE</text>
<text x="62.7" y="177.4">BAT</text>
<text x="79.7" y="179.5">R12</text>
<text x="80.3" y="177.5">2k</text>
<text x="80.3" y="174.9">2k</text>
<text x="89.7" y="178.7">C6</text>
<text x="103.9" y="177.4">VDD</text>
<text x="106" y="174.1">AP9211</text>
<text x="111.9" y="177.4">VM</text>
<text x="20.8" y="182.5">D+</text>
<text x="31.6" y="183.8">100nF</text>
<text x="39.9" y="182.8" transform="rotate(-90 39.9 182.8)">2k</text>
<text x="43.1" y="182.5">GNDD</text>
<text x="54.4" y="185">GND</text>
<text x="90" y="183.8">100nF</text>
<text x="103.9" y="181.2">VSS</text>
<text x="109.9" y="180.8" transform="rotate(-90 109.9 180.8)">S1</text>
<text x="114.9" y="180.8" transform="rotate(-90 114.9 180.8)">S2</text>
<text x="119" y="185">R13</text>
<text x="123.7" y="181.6" transform="rotate(-90 123.7 181.6)">2k</text>
<text x="17.1" y="188.5" transform="rotate(-90 17.1 188.5)">Shield</text>
<text x="19.7" y="188.5" transform="rotate(-90 19.7 188.5)">GND</text>
<text x="21.3" y="187.6">ID</text>
<text x="27.9" y="189.5">GNDD</text>
<text x="35.2" y="186.2">R14</text>
<text x="39.5" y="187.5">D6</text>
<text x="41.4" y="191.3">LED</text>
<text x="54.4" y="191.4">STDBY</text>
<text x="54.4" y="188.8">CHRG</text>
<text x="61.1" y="188.8">PROG</text>
<text x="61.4" y="186.3">TEMP</text>
<text x="76.5" y="188.9">2k</text>
<text x="121.9" y="190.8">GNDD</text>
<text x="16.5" y="197.1">GNDD</text>
<text x="39.5" y="193.8">D7</text>
<text x="41.4" y="197.7">LED</text>
<text x="81.2" y="193.3">GNDD</text>
<text x="81.8" y="192.4" transform="rotate(-90 81.8 192.4)">R15</text>
</g>
<g font-size="1.6" fill="#008484">
<text x="265.7" y="29.7">U3</text>
<text x="264.3" y="31.9">HM-11</text>
<text x="119.7" y="36.4">MOSI</text>
<text x="53.6" y="174.9">U5</text>
<text x="54.4" y="193.9">TP4056</text>
</g>
<g font-size="1.6" fill="#840000">
<text x="150.6" y="33.8">RST</text>
<text x="150.6" y="36.4">SCK</text>
<text x="150.6" y="38.9">MISO</text>
<text x="246.6" y="37.6">BTTX</text>
<text x="281.4" y="37.6">3.3V</text>
<text x="217.1" y="46.5">RST</text>
<text x="243.9" y="42.7">BTRX</text>
<text x="163.3" y="58">MOSI</text>
<text x="163.3" y="60.5">MISO</text>
<text x="163.3" y="63">SCK</text>
<text x="163.3" y="82.1">SDA</text>
<text x="163.3" y="84.6">SCL</text>
<text x="163.3" y="87.2">RST</text>
<text x="163.3" y="91">BTTX</text>
<text x="163.3" y="93.5">BTRX</text>
<text x="39.9" y="101.9" transform="rotate(-90 39.9 101.9)">SCL</text>
<text x="163.3" y="96.1">BTTX</text>
<text x="163.3" y="98.6">MPU_INT</text>
<text x="205" y="97.3" transform="rotate(-90 205 97.3)">MISO</text>
<text x="212.6" y="97.3" transform="rotate(-90 212.6 97.3)">SCK</text>
<text x="42.5" y="102.1" transform="rotate(-90 42.5 102.1)">SDA</text>
<text x="52.6" y="105.7" transform="rotate(-90 52.6 105.7)">MPU_INT</text>
<text x="45" y="147.8" transform="rotate(-90 45 147.8)">SDA</text>
<text x="47.5" y="147.6" transform="rotate(-90 47.5 147.6)">SCL</text>
<text x="268.5" y="151.9" transform="rotate(-90 268.5 151.9)">BTRX</text>
<text x="271.1" y="151.9" transform="rotate(-90 271.1 151.9)">BTTX</text>
</g>
<g font-size="1.4" fill="#840000">
<text x="113.3" y="49.5">4</text>
<text x="113.3" y="52.1">6</text>
<text x="157.3" y="49.5">12</text>
<text x="157.3" y="52.1">13</text>
<text x="112.9" y="57.1">18</text>
<text x="157.3" y="54.6">14</text>
<text x="157.3" y="57.1">15</text>
<text x="157.3" y="59.7">16</text>
<text x="112.9" y="64.8">20</text>
<text x="157.3" y="62.2">17</text>
<text x="157.7" y="64.8">7</text>
<text x="157.3" y="71.1">23</text>
<text x="157.7" y="67.3">8</text>
<text x="157.3" y="73.7">24</text>
<text x="157.3" y="76.2">25</text>
<text x="112.9" y="83.8">19</text>
<text x="157.3" y="78.7">26</text>
<text x="157.3" y="81.3">27</text>
<text x="157.3" y="83.8">28</text>
<text x="112.9" y="86.4">22</text>
<text x="157.3" y="86.4">29</text>
<text x="157.3" y="90.2">30</text>
<text x="157.3" y="92.7">31</text>
<text x="157.3" y="95.2">32</text>
<text x="157.7" y="97.8">1</text>
<text x="157.7" y="100.3">2</text>
<text x="112.9" y="102.9">21</text>
<text x="113.3" y="107.9">3</text>
<text x="113.3" y="105.4">5</text>
<text x="157.3" y="105.4">10</text>
<text x="157.3" y="107.9">11</text>
<text x="157.7" y="102.9">9</text>
</g>
<g font-size="1.4" fill="#008484">
<text x="116.6" y="50.3">VCC</text>
<text x="116.6" y="52.8">VCC</text>
<text x="138.5" y="50.3">(PCINT0/CLKO/ICP1)PB0</text>
<text x="142.1" y="52.8">(PCINT1/OC1A)PB1</text>
<text x="116.6" y="57.9">AVCC</text>
<text x="138.1" y="57.9">(PCINT3/OC2A/MOSI)PB3</text>
<text x="139.9" y="55.4">(PCINT2/OC1B/SS)PB2</text>
<text x="116.6" y="65.5">AREF</text>
<text x="136.5" y="65.5">(PCINT6/XTAL1/TOSC1)PB6</text>
<text x="142.5" y="60.4">(PCINT4/MISO)PB4</text>
<text x="143.1" y="63">(PCINT5/SCK)PB5</text>
<text x="136.5" y="68.1">(PCINT7/XTAL2/TOSC2)PB7</text>
<text x="142.2" y="71.9">(PCINT8/ADC0)PC0</text>
<text x="141.4" y="77">(PCINT10/ADC2)PC2</text>
<text x="142.2" y="74.4">(PCINT9/ADC1)PC1</text>
<text x="138" y="82">(PCINT12/SDA/ADC4)PC4</text>
<text x="141.4" y="79.5">(PCINT11/ADC3)PC3</text>
<text x="116.6" y="87.1">ADC7</text>
<text x="116.6" y="84.6">ADC6</text>
<text x="138.2" y="84.6">(PCINT13/SCL/ADC5)PC5</text>
<text x="140.6" y="87.1">(PCINT14/RESET)PC6</text>
<text x="142.3" y="90.9">(PCINT16/RXD)PD0</text>
<text x="142.5" y="93.5">(PCINT17/TXD)PD1</text>
<text x="137.9" y="98.5">(PCINT19/OC2B/INT1)PD3</text>
<text x="140.3" y="101.1">(PCINT20/XCK/T0)PD4</text>
<text x="142.2" y="96">(PCINT18/INT0)PD2</text>
<text x="116.6" y="106.2">GND</text>
<text x="116.6" y="103.6">GND</text>
<text x="137.7" y="106.2">(PCINT22/OC0A/AIN0)PD6</text>
<text x="139.3" y="103.6">(PCINT21/OC0B/T1)PD5</text>
<text x="116.6" y="108.7">GND</text>
<text x="142.1" y="108.7">(PCINT23/AIN1)PD7</text>
</g>
</svg>
